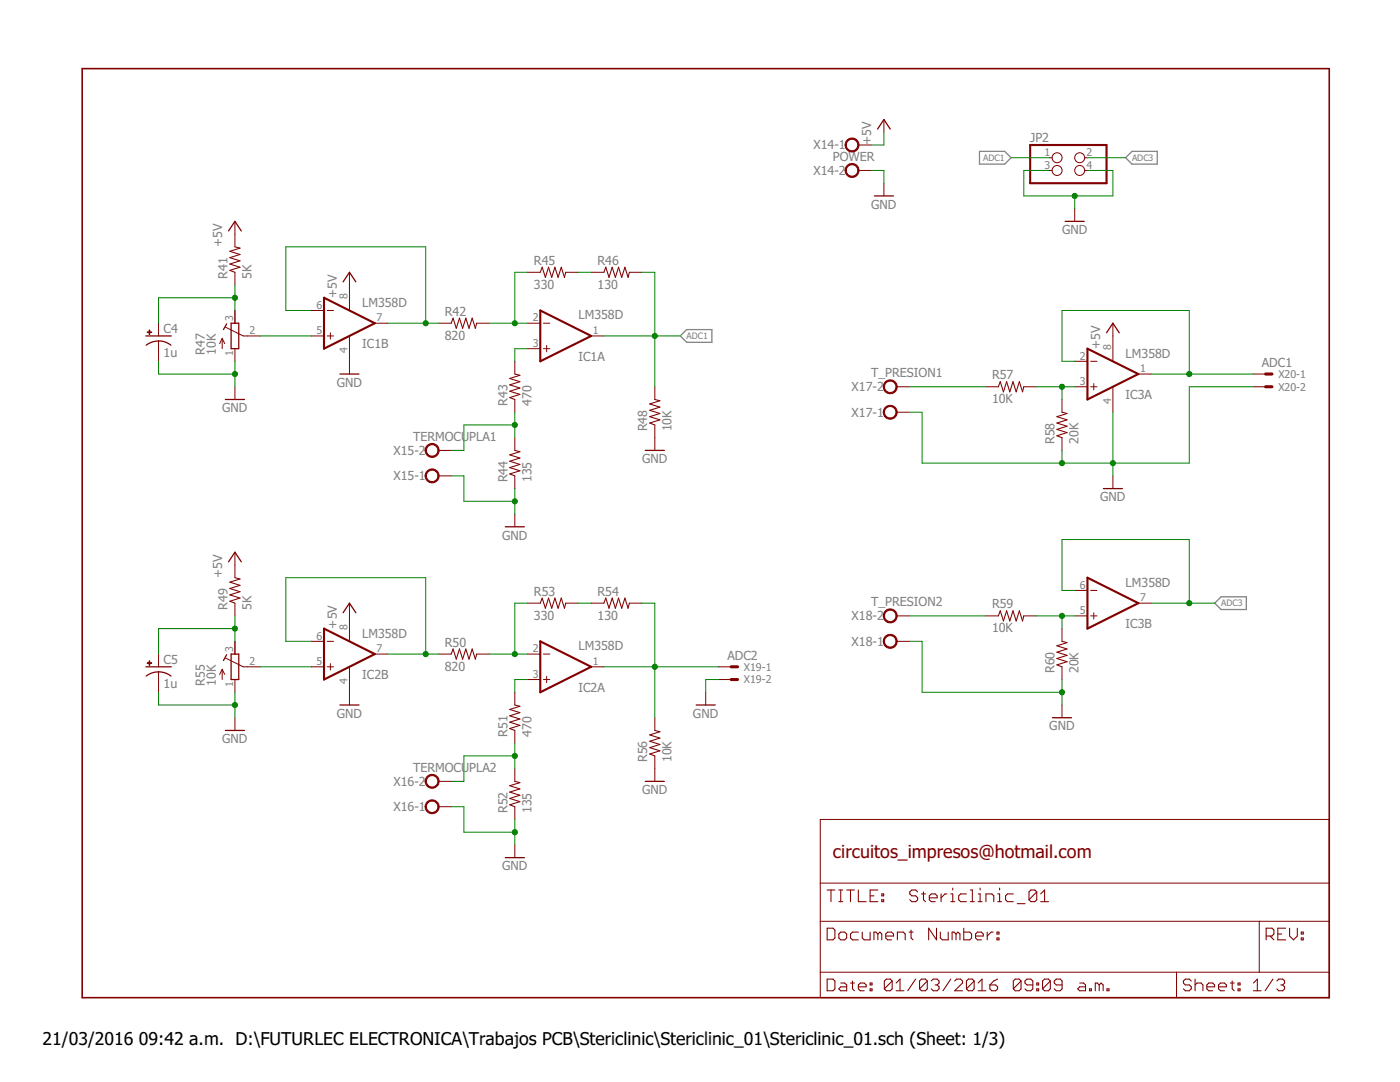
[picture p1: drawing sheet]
<svg xmlns="http://www.w3.org/2000/svg" width="279mm" height="216mm" viewBox="0 0 279 216" stroke-linecap="round" stroke-linejoin="round" font-family="sans-serif">
<path d="M195.5 30.2h5l1.3 1.3-1.3 1.2h-5zM224.6 31.5l1.3-1.3h5v2.5h-5zM135.8 67l1.2-1.2h5.1v2.5h-5.1zM242.4 120.4l1.3-1.3h5v2.5h-5z" fill="none" stroke="#808080" stroke-width=".25"/>
<g fill="#800000" stroke="#800000" stroke-width=".2">
<path d="M169 28a1.39 1.39 0 0 1 2.2 .2 1.39 1.39 0 0 1-.8 2.1 1.39 1.39 0 0 1-1.7-1.4h.2a1.14 1.14 0 0 1 1.7-.9 1.14 1.14 0 0 1 .1 1.9 1.14 1.14 0 0 1-1.8-.7v-.3h-.2z" fill-rule="evenodd"/>
<path d="M169 33.1a1.39 1.39 0 0 1 2.2 .2 1.39 1.39 0 0 1-.8 2.1 1.39 1.39 0 0 1-1.7-1.4h.2a1.14 1.14 0 0 1 1.7-.9 1.14 1.14 0 0 1 .1 1.9 1.14 1.14 0 0 1-1.8-.7v-.3h-.2z" fill-rule="evenodd"/>
<path d="M85.2 94a1.4 1.4 0 0 1 2.2 .2 1.4 1.4 0 0 1-.8 2.1 1.4 1.4 0 0 1-1.8-1.3h.3a1.15 1.15 0 0 1 1.6-1.1 1.15 1.15 0 0 1 .3 1.9 1.15 1.15 0 0 1-1.9-.6v-.2h-.3z" fill-rule="evenodd"/>
<path d="M85.2 88.9a1.4 1.4 0 0 1 2.2 .3 1.4 1.4 0 0 1-.8 2 1.4 1.4 0 0 1-1.8-1.3h.3a1.15 1.15 0 0 1 1.6-1.1 1.15 1.15 0 0 1 .3 1.9 1.15 1.15 0 0 1-1.9-.5v-.3h-.3z" fill-rule="evenodd"/>
<path d="M85.2 160a1.4 1.4 0 0 1 2.2 .3 1.4 1.4 0 0 1-.8 2 1.4 1.4 0 0 1-1.8-1.3h.3a1.15 1.15 0 0 1 1.6-1.1 1.15 1.15 0 0 1 .3 1.9 1.15 1.15 0 0 1-1.9-.5v-.3h-.3z" fill-rule="evenodd"/>
<path d="M85.2 154.9a1.4 1.4 0 0 1 2.2 .3 1.4 1.4 0 0 1-.8 2.1 1.4 1.4 0 0 1-1.8-1.4h.3a1.15 1.15 0 0 1 1.6-1.1 1.15 1.15 0 0 1 .3 1.9 1.15 1.15 0 0 1-1.9-.5v-.3h-.3z" fill-rule="evenodd"/>
<path d="M176.6 81.3a1.4 1.4 0 0 1 2.3 .2 1.4 1.4 0 0 1-.8 2.1 1.4 1.4 0 0 1-1.8-1.3h.2a1.14 1.14 0 0 1 1.7-1 1.14 1.14 0 0 1 .2 1.9 1.14 1.14 0 0 1-1.8-.7l-.1-.2h-.2z" fill-rule="evenodd"/>
<path d="M176.6 76.2a1.4 1.4 0 0 1 2.3 .2 1.4 1.4 0 0 1-.8 2.1 1.4 1.4 0 0 1-1.8-1.3h.2a1.14 1.14 0 0 1 1.7-1 1.14 1.14 0 0 1 .2 2 1.14 1.14 0 0 1-1.8-.7l-.1-.3h-.2z" fill-rule="evenodd"/>
<path d="M176.6 127a1.4 1.4 0 0 1 2.3 .2 1.4 1.4 0 0 1-.8 2.1 1.4 1.4 0 0 1-1.8-1.3h.2a1.14 1.14 0 0 1 1.7-1 1.14 1.14 0 0 1 .2 1.9 1.14 1.14 0 0 1-1.8-.7l-.1-.2h-.2z" fill-rule="evenodd"/>
<path d="M176.6 121.9a1.4 1.4 0 0 1 2.3 .2 1.4 1.4 0 0 1-.8 2.1 1.4 1.4 0 0 1-1.8-1.3h.2a1.14 1.14 0 0 1 1.7-1 1.14 1.14 0 0 1 .2 2 1.14 1.14 0 0 1-1.8-.7l-.1-.3h-.2z" fill-rule="evenodd"/>
</g>
<g fill="none" stroke="#800000" stroke-width=".2">
<path d="M171.3 28.9h2.6M171.3 34h2.6M176.4 23.9v2.5M176.4 36.6v2.5M209.4 34h.6M209.4 31.5h.6M216.5 34h.5M216.5 31.5h.5M46.9 44.2v5.1M46.9 54.3v2.6M69.7 54.3v7.7M105.3 54.3h2.5"/>
<path d="M112.9 54.3h2.5M118 54.3h2.5M125.6 54.3h2.5M214.5 41.6v2.6M31.6 64.5v2.5M31.6 68.1v4M44.3 67.5v2.1M44.3 67.5l-.5 1.1M44.3 67.5l.6 1.1M45 65.3l3.5 1.7h3.5M46.9 62v2.5M46.9 69.6v2.5"/>
<path d="M46.9 77.2v2.5M62.1 67h2.6M62.1 62h2.6M65.3 67h1.3M65.3 62h1.3M65.9 66.4v1.3M69.7 67v7.6M74.8 64.5h2.5M87.5 64.5h2.5M95.1 64.5h2.6M102.7 72.1v2.5M102.7 79.7v2.6"/>
<path d="M105.3 64.5h2.5M105.3 69.6h2.5M108.5 64.5h1.2M108.5 69.6h1.2M109.1 68.9v1.3M118 67h2.5M130.7 77.2v2.5M178.9 77.2h2.6M196.7 77.2h2.5M204.3 77.2h2.6M211.9 79.7v2.6M214.5 77.2h2.5"/>
<path d="M214.5 72.1h2.5M217.7 77.2h1.2M217.7 72.1h1.2M218.3 76.5v1.3M222.1 64.5v7.6M222.1 77.2v5.1M227.2 74.6h2.5M250 77.2h2.6M250 74.6h2.6M87.5 95h2.5M87.5 89.9h2.5M102.7 87.3v2.6"/>
<path d="M102.7 95v2.5M130.7 84.8v5.1M178.9 82.3h2.6M211.9 87.3v2.6M222.1 95v2.5M46.9 110.2v5.1M102.7 102.6v2.5M214.5 117.8h2.5M217.7 117.8h1.2M31.6 130.5v2.6M31.6 134.1v4M44.3 133.6v2"/>
<path d="M44.3 133.6l-.5 1M44.3 133.6l.6 1M45 131.3l3.5 1.8h3.5M46.9 120.4v2.5M46.9 128v2.5M46.9 135.6v2.5M62.1 133.1h2.6M62.1 128h2.6M65.3 133.1h1.3M65.3 128h1.3M65.9 132.4v1.3M69.7 120.4v7.6"/>
<path d="M69.7 133.1v7.6M74.8 130.5h2.5M87.5 130.5h2.5M95.1 130.5h2.6M102.7 138.1v2.6M105.3 130.5h2.5M105.3 120.4h2.5M105.3 135.6h2.5M108.5 130.5h1.2M108.5 135.6h1.2M109.1 135v1.2M112.9 120.4h2.5"/>
<path d="M118 120.4h2.5M118 133.1h2.5M125.6 120.4h2.5M140.8 138.1v2.6M143.4 133.1h2.5M143.4 135.6h2.5M178.9 128h2.6M178.9 122.9h2.6M196.7 122.9h2.5M204.3 122.9h2.6M211.9 125.4v2.6M211.9 133.1v2.5"/>
<path d="M214.5 122.9h2.5M217.7 122.9h1.2M218.3 122.3v1.2M227.2 120.4h2.5M46.9 143.2v2.6M87.5 155.9h2.5M102.7 145.8v2.5M102.7 153.4v2.5M130.7 143.2v2.6M130.7 150.8v5.1M211.9 140.7v2.5M87.5 161h2.5"/>
<path d="M102.7 161v2.5M102.7 168.6v2.5M163.7 163.5h101.6v35.6h-101.6zM163.7 176.2h101.6M163.7 183.8h101.6M163.7 194h101.6M234.8 194v5.1M251.3 183.8v10.2"/>
<circle cx="211" cy="31.5" r=".99"/>
<circle cx="211" cy="34" r=".99"/>
<circle cx="215.5" cy="34" r=".99"/>
<circle cx="215.5" cy="31.5" r=".99"/>
</g>
<g fill="none" stroke="#800000" stroke-width=".25">
<path d="M174.5 39.1h3.8M175.1 25.8l1.3-1.9 1.3 1.9M45.6 46.1l1.3-1.9 1.3 1.9M68.5 56.2l1.2-1.9 1.3 1.9M212.6 44.2h3.8M29.1 67h5.1M29.2 68.9a4 4 0 0 1 4.9 0M45 79.7h3.8M45.2 64.6l-.6 1.2M46.1 64.5h1.5v5.1h-1.5zM67.8 74.6h3.8M220.8 66.4l1.3-1.9 1.3 1.9"/>
<path d="M128.8 89.9h3.8M220.2 97.5h3.8M45.6 112.1l1.3-1.9 1.3 1.9M100.8 105.1h3.8M29.1 133.1h5.1M29.2 134.9a4 4 0 0 1 4.9 0M45.2 130.6l-.6 1.2M46.1 130.5h1.5v5.1h-1.5zM68.5 122.3l1.2-1.9 1.3 1.9M45 145.8h3.8M67.8 140.7h3.8M128.8 155.9h3.8"/>
<path d="M138.9 140.7h3.8M210 143.2h3.8M100.8 171.1h3.8"/>
</g>
<path d="M205.6 28.9h15.2v7.7h-15.2zM64.7 59.4l10.1 5.1-10.1 5.1zM107.8 62l10.2 5-10.2 5.1zM217 69.6l10.2 5-10.2 5.1zM217 115.3l10.2 5.1-10.2 5zM64.7 125.4l10.1 5.1-10.1 5.1zM107.8 128l10.2 5.1-10.2 5z" fill="none" stroke="#800000" stroke-width=".42"/>
<g fill="none" stroke="#800000" stroke-width=".21">
<path d="M46.9 49.3l1 .2-2 .6 2 .7-2 .6 2 .6-2 .7 2 .6-2 .7 1 .3M107.8 54.3l.4-1 .6 2.1 .7-2.1 .6 2.1 .6-2.1 .7 2.1 .6-2.1 .6 2.1 .3-1.1M120.5 54.3l.4-1 .6 2.1 .7-2.1 .6 2.1 .6-2.1 .7 2.1 .6-2.1 .6 2.1 .3-1.1M90 64.5l.4-1 .7 2 .6-2 .6 2 .7-2 .6 2 .6-2 .7 2 .2-1M102.7 74.6l1.1 .3-2.1 .6 2.1 .7-2.1 .6 2.1 .6-2.1 .7 2.1 .6-2.1 .6 1 .4M130.7 79.7l1 .3-2 .6 2 .6-2 .7 2 .6-2 .6 2 .7-2 .6 1 .4M199.2 77.2l.4-1 .7 2 .6-2 .6 2 .7-2 .6 2 .6-2 .7 2 .2-1M102.7 89.9l1.1 .2-2.1 .7 2.1 .6-2.1 .6 2.1 .7-2.1 .6 2.1 .6-2.1 .7 1 .4M211.9 82.3l1.1 .2-2.1 .6 2.1 .7-2.1 .6 2.1 .6-2.1 .7 2.1 .6-2.1 .7 1 .3M46.9 115.3l1 .2-2 .7 2 .6-2 .6 2 .7-2 .6 2 .6-2 .7 1 .4M90 130.5l.4-1 .7 2 .6-2 .6 2 .7-2 .6 2 .6-2 .7 2 .2-1M107.8 120.4l.4-1.1 .6 2.1 .7-2.1 .6 2.1 .6-2.1 .7 2.1 .6-2.1 .6 2.1 .3-1"/>
<path d="M120.5 120.4l.4-1.1 .6 2.1 .7-2.1 .6 2.1 .6-2.1 .7 2.1 .6-2.1 .6 2.1 .3-1M199.2 122.9l.4-1 .7 2 .6-2 .6 2 .7-2 .6 2 .6-2 .7 2 .2-1M211.9 128l1.1 .2-2.1 .7 2.1 .6-2.1 .6 2.1 .7-2.1 .6 2.1 .6-2.1 .7 1 .4M102.7 140.7l1.1 .2-2.1 .7 2.1 .6-2.1 .6 2.1 .7-2.1 .6 2.1 .6-2.1 .7 1 .4M102.7 155.9l1.1 .3-2.1 .6 2.1 .6-2.1 .7 2.1 .6-2.1 .6 2.1 .7-2.1 .6 1 .4M130.7 145.8l1 .2-2 .6 2 .7-2 .6 2 .6-2 .7 2 .6-2 .7 1 .3M165.1 177.6h1.5M165.8 177.6v2.3M167.4 177.6h.8M167.4 179.9h.8M167.8 177.6v2.3M169 177.6h1.5"/>
<path d="M169.7 177.6v2.3M171.3 177.6v2.3h1.6M173.7 178.8h.7M175.2 177.6h-1.5v2.3h1.5M176 179.5h.4v.4h-.4zM176 178.4h.4v.4h-.4zM183.1 178l-.3-.4h-.8l-.4 .4v.4l.4 .4h.8l.3 .4v.3l-.3 .4h-.8l-.4-.4M183.9 178.4h.8M184.3 178v1.5l.4 .4M185.5 179.2h1.5v-.4l-.4-.4h-.7l-.4 .4v.7l.4 .4h.7M187.8 178.4v1.5M189 178.4h-.4l-.8 .8"/>
<path d="M189.8 179.9h.7M189.8 178.4h.3v1.5M190.1 177.2v.4M192.9 178.4h-1.2l-.4 .4v.7l.4 .4h1.2M193.7 177.6h.4v2.3M193.7 179.9h.7M195.2 179.9h.8M195.2 178.4h.4v1.5M195.6 177.2v.4M196.8 179.9v-1.5h1.2l.3 .4v1.1M199.1 179.9h.8M199.1 178.4h.4v1.5"/>
<path d="M199.5 177.2v.4M202.2 178.4h-1.1l-.4 .4v.7l.4 .4h1.1M206.9 178v1.5l-.4 .4h-.8l-.3-.4M206.9 178l-.4-.4h-.8l-.3 .4v1.5M206.9 178l-1.5 1.5M207.7 179.9h1.6M207.7 178.4l.8-.8v2.3M165.1 185.2h1.1l.4 .4v1.6l-.4 .3h-1.1zM165.1 195.4h1.1l.4 .3v1.6l-.4 .4h-1.1zM167.4 186.4l.4-.4h.8l.4 .4v.8l-.4 .3h-.8l-.4-.3zM167.8 196.2h.8l.4 .3v1.2h-1.2l-.4-.4 .4-.4h1.2M169.7 196.2h.8"/>
<path d="M170.1 195.7v1.6l.4 .4M171.3 196.9h1.6v-.4l-.4-.3h-.8l-.4 .3v.8l.4 .4h.8M171.3 186h-1.2l-.4 .4v.8l.4 .3h1.2M172.1 186v1.2l.4 .3h1.2v-1.5M173.7 197.3h.3v.4h-.3zM173.7 196.2h.3v.3h-.3zM175.2 186.4l-.4-.4h-.4v1.5M175.2 186.4l.4-.4 .4 .4v1.1M175.2 186.4v1.1M176.8 186.8h1.5v-.4l-.4-.4h-.8l-.3 .4v.8l.3 .3h.8M178.1 195.7v1.6l-.4 .4h-.8l-.4-.4M178.1 195.7l-.4-.3h-.8l-.4 .3v1.6"/>
<path d="M178.1 195.7l-1.6 1.6M178.8 197.7h1.6M178.8 196.2l.8-.8v2.3M179.1 187.5v-1.5h1.2l.4 .4v1.1M181.4 186h.8M181.8 185.6v1.6l.4 .3M182.7 195.4l-1.5 2.3M185.1 195.7v1.6l-.4 .4h-.8l-.4-.4M185.1 195.7l-.4-.3h-.8l-.4 .3v1.6M185.1 195.7l-1.6 1.6M185.8 195.7l.4-.3h.8l.4 .3v.5l-.4 .3M186.6 196.5h.4"/>
<path d="M186.9 185.2v2.3l-1.6-2.3v2.3M187 196.5l.4 .4v.4l-.4 .4h-.8l-.4-.4M187.7 186v1.2l.4 .3h1.1v-1.5M189.7 195.4l-1.5 2.3M190.5 195.7l.4-.3h.8l.4 .3v.5l-1.6 1.5h1.6M190.8 186.4l-.4-.4h-.4v1.5M190.8 186.4v1.1M190.8 186.4l.4-.4 .4 .4v1.1M192.3 185.2v2.3h1.2l.4-.3v-.8l-.4-.4h-1.2M194.4 195.7v1.6l-.4 .4h-.7l-.4-.4M194.4 195.7l-.4-.3h-.7l-.4 .3v1.6M194.4 195.7l-1.5 1.6"/>
<path d="M194.7 186.8h1.5v-.4l-.3-.4h-.8l-.4 .4v.8l.4 .3h.8M195.2 197.7h1.6M195.2 196.2l.8-.8v2.3M197 186v1.5M197.5 196.5h1.2l.4 .4v.4l-.4 .4h-.8l-.4-.4zM198.2 186h-.4l-.8 .8M199 187.2h.4v.3h-.4zM199 186h.4v.4h-.4zM199.1 195.4l-.8 .3-.8 .8M203 180.3h1.6M203.8 195.7v1.6l-.4 .4h-.8l-.4-.4M203.8 195.7l-.4-.3h-.8l-.4 .3v1.6"/>
<path d="M203.8 195.7l-1.6 1.6M206.1 196.5h-1.1l-.4-.3v-.5l.4-.3h.7l.4 .3v1.6l-.4 .4h-.7l-.4-.4M206.9 197.3h.4v.4h-.4zM206.9 196.2h.4v.3h-.4zM209.6 195.7v1.6l-.4 .4h-.8l-.3-.4M209.6 195.7l-.4-.3h-.8l-.3 .3v1.6M209.6 195.7l-1.5 1.6M212 196.5h-1.2l-.4-.3v-.5l.4-.3h.8l.4 .3v1.6l-.4 .4h-.8l-.4-.4M215.5 196.2h.7l.4 .3v1.2h-1.1l-.4-.4 .4-.4h1.1M217.4 197.3h.4v.4h-.4zM219.4 196.5l-.4-.3h-.4v1.5M219.4 196.5v1.2"/>
<path d="M219.4 196.5l.4-.3 .4 .3v1.2M220.9 197.3h.4v.4h-.4zM237.7 195.7l-.4-.3h-.7l-.4 .3v.5l.4 .3h.7l.4 .4v.4l-.4 .4h-.7l-.4-.4M238.5 196.5l.4-.3h.8l.4 .3v1.2M238.5 195.4v2.3M240.9 196.9h1.5v-.4l-.4-.3h-.8l-.3 .3v.8l.3 .4h.8M243.2 196.9h1.6v-.4l-.4-.3h-.8l-.4 .3v.8l.4 .4h.8M245.5 196.2h.8M245.9 195.7v1.6l.4 .4M247.1 197.3h.4v.4h-.4zM247.1 196.2h.4v.3h-.4zM250.1 197.7h1.6"/>
<path d="M250.1 196.2l.8-.8v2.3M252.7 186.8h1.2l.3-.4v-.8l-.3-.4h-1.2v2.3M253.5 186.8l.7 .7M254 195.4l-1.5 2.3M254.8 195.7l.4-.3h.8l.4 .3v.5l-.4 .3M255 186.4h.8M255.6 196.5h.4M256 196.5l.4 .4v.4l-.4 .4h-.8l-.4-.4M256.6 185.2h-1.6v2.3h1.6M257.4 185.2v1.6l.7 .7 .8-.7v-1.6M259.7 187.2h.4v.3h-.4zM259.7 186h.4v.4h-.4z"/>
</g>
<g fill="#800000" stroke="#800000" stroke-width=".2">
<path d="M29.4 66.2h.9v.2h-.9z"/>
<path d="M29.8 65.8h.1v.9h-.1z"/>
<path d="M29.4 132.2h.9v.2h-.9z"/>
<path d="M29.8 131.9h.1v.9h-.1z"/>
</g>
<path d="M16.4 13.7h248.9v185.4h-248.9z" fill="none" stroke="#800000" stroke-width=".32"/>
<path d="M252.6 74.6h1.3M252.6 77.2h1.3M145.9 133.1h1.3M145.9 135.6h1.3" fill="none" stroke="#800000" stroke-width=".61"/>
<g fill="none" stroke="#008000" stroke-width=".2">
<path d="M173.9 34h2.5v2.6M176.4 26.4v2.5h-2.5M201.8 31.5h7.6M209.4 34h-5.1v5.1h17.8v-5.1h-5.1M214.5 39.1v2.5M217 31.5h7.6M46.9 56.9v5.1M46.9 59.4h-15.3v5.1M105.3 54.3h-2.6v10.2M115.4 54.3h2.6M128.1 54.3h2.6v22.9M31.6 72.1v2.5h15.3"/>
<path d="M46.9 72.1v5.1M52 67h10.1M62.1 62h-5.1v-12.7h28v15.2M77.3 64.5h10.2M97.7 64.5h7.6M105.3 69.6h-2.6v2.5M120.5 67h15.3M181.5 77.2h15.2M206.9 77.2h7.6M211.9 77.2v2.5M214.5 72.1h-2.6v-10.1h25.4v12.6M229.7 74.6h20.3"/>
<path d="M250 77.2h-12.7v15.2h-53.3v-10.1h-2.5M90 95h2.6v5h10.1M102.7 82.3v5M102.7 97.5v5.1M102.7 84.8h-10.1v5.1h-2.6M211.9 89.9v2.5M222.1 82.3v12.7M214.5 117.8h-2.6v-10.1h25.4v12.7M31.6 138.1v2.6h15.3M46.9 122.9v5.1M46.9 138.1v5.1M46.9 125.4h-15.3v5.1"/>
<path d="M52 133.1h10.1M62.1 128h-5.1v-12.7h28v15.2M77.3 130.5h10.2M97.7 130.5h7.6M105.3 120.4h-2.6v10.1M105.3 135.6h-2.6v2.5M115.4 120.4h2.6M120.5 133.1h22.9M128.1 120.4h2.6v22.8M143.4 135.6h-2.6v2.5M181.5 128h2.5v10.1h27.9M181.5 122.9h15.2"/>
<path d="M206.9 122.9h7.6M211.9 122.9v2.5M211.9 135.6v5.1M229.7 120.4h12.7M102.7 148.3v5.1M102.7 150.8h-10.1v5.1h-2.6M90 161h2.6v5.1h10.1M102.7 163.5v5.1"/>
</g>
<g fill="#008000" stroke="#008000" stroke-width=".2">
<circle cx="214.5" cy="39.1" r=".51"/>
<circle cx="46.9" cy="74.6" r=".51"/>
<circle cx="102.7" cy="100" r=".51"/>
<circle cx="46.9" cy="140.7" r=".51"/>
<circle cx="102.7" cy="166.1" r=".51"/>
<circle cx="211.9" cy="92.4" r=".51"/>
<circle cx="222.1" cy="92.4" r=".51"/>
<circle cx="211.9" cy="138.1" r=".51"/>
<circle cx="130.7" cy="67" r=".51"/>
<circle cx="237.3" cy="120.4" r=".51"/>
<circle cx="46.9" cy="59.4" r=".51"/>
<circle cx="85" cy="64.5" r=".51"/>
<circle cx="102.7" cy="64.5" r=".51"/>
<circle cx="130.7" cy="133.1" r=".51"/>
<circle cx="102.7" cy="84.8" r=".51"/>
<circle cx="46.9" cy="125.4" r=".51"/>
<circle cx="85" cy="130.5" r=".51"/>
<circle cx="102.7" cy="130.5" r=".51"/>
<circle cx="102.7" cy="150.8" r=".51"/>
<circle cx="237.3" cy="74.6" r=".51"/>
<circle cx="211.9" cy="77.2" r=".51"/>
<circle cx="211.9" cy="122.9" r=".51"/>
</g>
<text font-size="3.6" fill="#800000" x="166.2" y="171.1">circuitos_impresos@hotmail.com</text>
<g font-size="3.5">
<text x="8.5" y="208.5">21/03/2016</text>
<text x="27.7" y="208.5">09:42 a.m. D:\FUTURLEC ELECTRONICA\Trabajos PCB\Stericlinic\Stericlinic_01\Stericlinic_01.sch (Sheet: 1/3)</text>
</g>
<g font-size="2.5" fill="#808080">
<text x="162.3" y="29.8">X14-1</text>
<text x="173.9" y="28.9" transform="rotate(-90 173.9 28.9)">+5V</text>
<text x="205.6" y="28.3">JP2</text>
<text x="162.3" y="34.9">X14-2</text>
<text x="166.2" y="32.1">POWER</text>
<text x="173.9" y="41.6">GND</text>
<text x="211.9" y="46.7">GND</text>
<text x="44.3" y="49.2" transform="rotate(-90 44.3 49.2)">+5V</text>
<text x="106.6" y="52.8">R45</text>
<text x="119.3" y="52.8">R46</text>
<text x="45.4" y="55.6" transform="rotate(-90 45.4 55.6)">R41</text>
<text x="50.2" y="55.6" transform="rotate(-90 50.2 55.6)">5K</text>
<text x="67.2" y="59.4" transform="rotate(-90 67.2 59.4)">+5V</text>
<text x="106.6" y="57.6">330</text>
<text x="119.3" y="57.6">130</text>
<text x="72.3" y="61.2">LM358D</text>
<text x="88.8" y="63">R42</text>
<text x="115.4" y="63.7">LM358D</text>
<text x="32.7" y="71.2">1u</text>
<text x="32.7" y="66.4">C4</text>
<text x="40.9" y="70.8" transform="rotate(-90 40.9 70.8)">R47</text>
<text x="43.1" y="70.8" transform="rotate(-90 43.1 70.8)">10K</text>
<text x="72.3" y="69.4">IC1B</text>
<text x="88.8" y="67.8">820</text>
<text x="115.4" y="72">IC1A</text>
<text x="219.6" y="69.6" transform="rotate(-90 219.6 69.6)">+5V</text>
<text x="224.6" y="71.3">LM358D</text>
<text x="67.2" y="77.2">GND</text>
<text x="173.9" y="75.3">T_PRESION1</text>
<text x="198" y="75.7">R57</text>
<text x="251.8" y="73.2">ADC1</text>
<text x="44.3" y="82.3">GND</text>
<text x="101.2" y="81" transform="rotate(-90 101.2 81)">R43</text>
<text x="106" y="81" transform="rotate(-90 106 81)">470</text>
<text x="170" y="83.2">X17-1</text>
<text x="170" y="78.1">X17-2</text>
<text x="198" y="80.5">10K</text>
<text x="224.6" y="79.6">IC3A</text>
<text x="82.4" y="88">TERMOCUPLA1</text>
<text x="129.2" y="86.1" transform="rotate(-90 129.2 86.1)">R48</text>
<text x="134" y="86.1" transform="rotate(-90 134 86.1)">10K</text>
<text x="210.4" y="88.6" transform="rotate(-90 210.4 88.6)">R58</text>
<text x="215.2" y="88.6" transform="rotate(-90 215.2 88.6)">20K</text>
<text x="78.5" y="95.8">X15-1</text>
<text x="78.5" y="90.8">X15-2</text>
<text x="128.1" y="92.4">GND</text>
<text x="101.2" y="96.2" transform="rotate(-90 101.2 96.2)">R44</text>
<text x="106" y="96.2" transform="rotate(-90 106 96.2)">135</text>
<text x="219.6" y="100">GND</text>
<text x="100.2" y="107.7">GND</text>
<text x="44.3" y="115.3" transform="rotate(-90 44.3 115.3)">+5V</text>
<text x="106.6" y="118.9">R53</text>
<text x="119.3" y="118.9">R54</text>
<text x="224.6" y="117.1">LM358D</text>
<text x="45.4" y="121.6" transform="rotate(-90 45.4 121.6)">R49</text>
<text x="50.2" y="121.6" transform="rotate(-90 50.2 121.6)">5K</text>
<text x="67.2" y="125.4" transform="rotate(-90 67.2 125.4)">+5V</text>
<text x="106.6" y="123.7">330</text>
<text x="119.3" y="123.7">130</text>
<text x="170" y="123.8">X18-2</text>
<text x="173.9" y="121">T_PRESION2</text>
<text x="198" y="121.4">R59</text>
<text x="224.6" y="125.3">IC3B</text>
<text x="72.3" y="127.2">LM358D</text>
<text x="88.8" y="129">R50</text>
<text x="115.4" y="129.7">LM358D</text>
<text x="145.2" y="131.7">ADC2</text>
<text x="170" y="128.9">X18-1</text>
<text x="198" y="126.2">10K</text>
<text x="32.7" y="137.2">1u</text>
<text x="32.7" y="132.4">C5</text>
<text x="40.9" y="136.9" transform="rotate(-90 40.9 136.9)">R55</text>
<text x="43.1" y="136.9" transform="rotate(-90 43.1 136.9)">10K</text>
<text x="72.3" y="135.5">IC2B</text>
<text x="88.8" y="133.8">820</text>
<text x="210.4" y="134.3" transform="rotate(-90 210.4 134.3)">R60</text>
<text x="215.2" y="134.3" transform="rotate(-90 215.2 134.3)">20K</text>
<text x="67.2" y="143.2">GND</text>
<text x="115.4" y="138">IC2A</text>
<text x="138.3" y="143.2">GND</text>
<text x="44.3" y="148.3">GND</text>
<text x="101.2" y="147" transform="rotate(-90 101.2 147)">R51</text>
<text x="106" y="147" transform="rotate(-90 106 147)">470</text>
<text x="209.4" y="145.7">GND</text>
<text x="82.4" y="154">TERMOCUPLA2</text>
<text x="129.2" y="152.1" transform="rotate(-90 129.2 152.1)">R56</text>
<text x="134" y="152.1" transform="rotate(-90 134 152.1)">10K</text>
<text x="78.5" y="161.9">X16-1</text>
<text x="78.5" y="156.8">X16-2</text>
<text x="128.1" y="158.4">GND</text>
<text x="101.2" y="162.3" transform="rotate(-90 101.2 162.3)">R52</text>
<text x="106" y="162.3" transform="rotate(-90 106 162.3)">135</text>
<text x="100.2" y="173.7">GND</text>
</g>
<g font-size="2.1" fill="#808080">
<text x="208.4" y="31.1">1</text>
<text x="208.4" y="33.7">3</text>
<text x="216.8" y="31.1">2</text>
<text x="216.8" y="33.7">4</text>
<text x="69.4" y="59.6" transform="rotate(-90 69.4 59.6)">8</text>
<text x="46.5" y="64.1" transform="rotate(-90 46.5 64.1)">3</text>
<text x="63.1" y="61.6">6</text>
<text x="75.2" y="64.1">7</text>
<text x="106.3" y="64.1">2</text>
<text x="46.5" y="71.1" transform="rotate(-90 46.5 71.1)">1</text>
<text x="49.8" y="66.7">2</text>
<text x="63.1" y="66.7">5</text>
<text x="69.4" y="70.5" transform="rotate(-90 69.4 70.5)">4</text>
<text x="106.3" y="69.2">3</text>
<text x="118.3" y="66.7">1</text>
<text x="215.5" y="71.7">2</text>
<text x="221.8" y="69.8" transform="rotate(-90 221.8 69.8)">8</text>
<text x="215.5" y="76.8">3</text>
<text x="227.5" y="74.3">1</text>
<text x="255.1" y="75.4">X20-1</text>
<text x="255.1" y="77.9">X20-2</text>
<text x="221.8" y="80.7" transform="rotate(-90 221.8 80.7)">4</text>
<text x="215.5" y="117.5">6</text>
<text x="227.5" y="120">7</text>
<text x="69.4" y="125.6" transform="rotate(-90 69.4 125.6)">8</text>
<text x="215.5" y="122.5">5</text>
<text x="46.5" y="130.2" transform="rotate(-90 46.5 130.2)">3</text>
<text x="63.1" y="127.6">6</text>
<text x="75.2" y="130.2">7</text>
<text x="106.3" y="130.2">2</text>
<text x="46.5" y="137.1" transform="rotate(-90 46.5 137.1)">1</text>
<text x="49.8" y="132.7">2</text>
<text x="63.1" y="132.7">5</text>
<text x="69.4" y="136.5" transform="rotate(-90 69.4 136.5)">4</text>
<text x="106.3" y="135.2">3</text>
<text x="118.3" y="132.7">1</text>
<text x="148.5" y="133.8">X19-1</text>
<text x="148.5" y="136.3">X19-2</text>
</g>
<g font-size="1.8" fill="#808080">
<text x="196.2" y="32.1">ADC1</text>
<text x="225.9" y="32.1">ADC3</text>
<text x="137" y="67.7">ADC1</text>
<text x="243.7" y="121">ADC3</text>
</g>
</svg>
